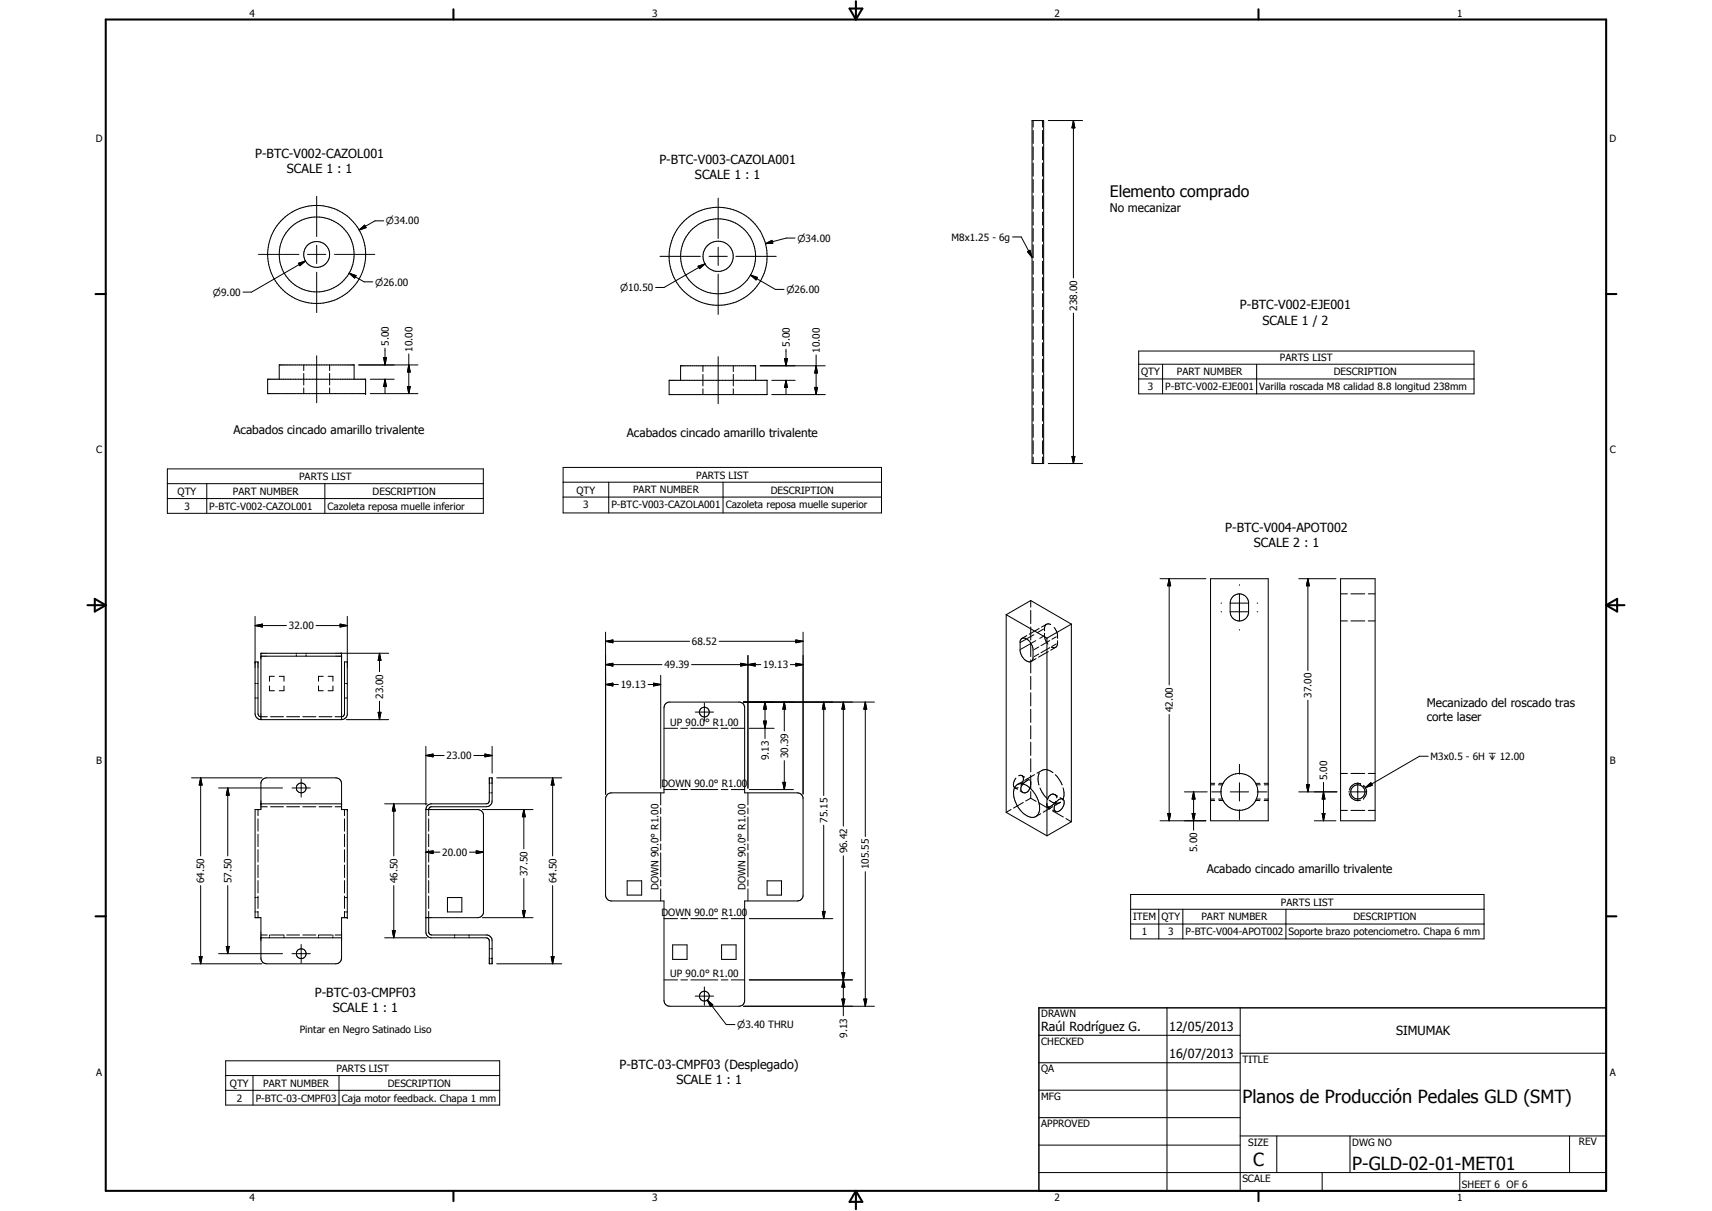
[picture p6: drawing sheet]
<svg xmlns="http://www.w3.org/2000/svg" width="594mm" height="420mm" viewBox="0 0 594 420" stroke-linecap="round" stroke-linejoin="round" font-family="sans-serif">
<g fill="none" stroke="#000" stroke-width=".35">
<path d="M358.1 41.8h4.1v119h-4.1zM358.5 41.8v2.3M358.5 45.3v4.5M358.5 50.9v4.6M358.5 56.6v4.5M361.8 41.8v2.3M361.8 45.3v4.5M361.8 50.9v4.6M361.8 56.6v4.5M363.8 41.8h11.9M372.5 41.8l.5 2.6h-1zM372.5 41.8v54.6"/>
<path d="M109.9 68.1v14M124.6 79.8l1.9-1.7 .5 .9zM133.1 76.6h-3l-5.5 3.2M249.2 68.7v14.1M358.5 62.3v4.5M358.5 67.9v4.5M358.5 73.6v4.5M358.5 79.2v4.6M361.8 62.3v4.5M361.8 67.9v4.5M361.8 73.6v4.5M361.8 79.2v4.6"/>
<path d="M89.7 88.3h14M103.6 91.4l2.4-.8-2 1.6zM106 90.6l-18.7 10.7h-3M106.7 88.3h6.4M109.9 85.1v6.3M109.9 94.4v14.1M116.1 88.3h13.9M121.2 94.8l2.4 .8-.5 .9zM121.2 94.8l5.2 3h3M229 88.9h14M242.2 92.4l2.4-.8-1.9 1.6zM244.6 91.6l-14.1 8.1h-3"/>
<path d="M246 88.9h6.4M249.2 85.8v6.3M249.2 95.1v14M255.3 88.9h14.1M260.4 95.4l2.4 .9-.4 .8zM260.4 95.4l8.7 5h3M265.6 84.5l2.3-1.1 .3 1zM275.9 82.6h-3l-7.3 1.9M351.4 82.2h3l3.7 7.1M356.5 87.3l.9-.5 .7 2.5zM358.5 84.9v4.6M358.5 90.6v4.5"/>
<path d="M358.5 96.3v4.5M361.8 84.9v4.6M361.8 90.6v4.5M361.8 96.3v4.5M358.5 101.9v4.6M358.5 107.6v4.5M358.5 113.2v4.6M358.5 118.9v4.5M361.8 101.9v4.6M361.8 107.6v4.5M361.8 113.2v4.6M361.8 118.9v4.5"/>
<path d="M372.5 108.6v52.2M92.9 131.6h34v5h-34zM96.9 131.6v-5h26v5M105.4 126.6v2M105.4 129.6v4M105.4 134.6v2M109.9 123.4v16.3M114.4 126.6v2M114.4 129.6v4M114.4 134.6v2M124.5 126.6h20.5M128.5 131.6h8.3"/>
<path d="M128.5 136.6h16.5M133.1 124.1h1l-.5 2.5zM133.6 131.6l.5 2.5h-1zM133.6 120.8v5.8M133.6 131.6v5M141.4 134.1h1l-.5 2.5zM141.9 126.6l.5 2.5h-1zM141.9 122.8v13.8M232.2 132h34v4.9h-34zM236.2 132v-5.1h26v5.1M243.9 126.9v2M243.9 129.9v4"/>
<path d="M243.9 134.9v2M249.2 123.7v16.4M254.5 126.9v2M254.5 129.9v4M254.5 134.9v2M263.8 126.9h22.6M267.8 132h8.1M267.8 136.9h18.6M272.2 124.4h1.1l-.6 2.5zM272.7 132l.6 2.4h-1.1zM272.7 121.2v5.7M272.7 132v4.9"/>
<path d="M282.7 134.4h1l-.5 2.5zM283.2 126.9l.5 2.5h-1zM283.2 123.1v13.8M358.5 124.6v4.5M358.5 130.3v4.5M358.5 135.9v4.6M361.8 124.6v4.5M361.8 130.3v4.5M361.8 135.9v4.6M395.1 121.8h116.4v14.9h-116.4zM395.1 126.4h116.4M395.1 131.5h116.4"/>
<path d="M403.4 126.4v10.3M436.1 126.4v10.3M358.5 141.6v4.5M358.5 147.2v4.6M358.5 152.9v4.6M358.5 158.6v2.2M361.8 141.6v4.5M361.8 147.2v4.6M361.8 152.9v4.6M361.8 158.6v2.2M372 158.4h1l-.5 2.4zM58.1 162.7h109.6v15.4h-109.6z"/>
<path d="M58.1 167.8h109.6M58.1 173h109.6M71.7 167.8v10.3M112.7 167.8v10.3M195.4 162.2h110.5v15.8h-110.5zM195.4 167.3h110.5M195.4 172.5h110.5M211.2 167.3v10.7M250.9 167.3v10.7M363.8 160.8h11.9M88.5 217l2.6-.5v1.1zM88.5 213.9v33.7a2.09 2.09 0 0 0 2 2.1"/>
<path d="M88.5 217h10.9M109.7 217h10.8M118 216.5l2.5 .5-2.5 .6zM120.5 213.9v34.1l-1 1.4-1 .3M210.1 219.3v56.2M278.7 219.3v56.2M349.2 213.3v68.6M349.2 213.3l14.1 8.1M357.7 208.4v2.3M357.7 211.8v4.6M357.7 217.5v4.6M357.7 208.4l-8.5 4.9"/>
<path d="M357.7 208.4l14.1 8.1M360.6 218.1l-3.4 1.9M362.2 218.2l-2.3 1.3M362.5 219.7a5 5 0 0 0 1.1 3.8M363.1 216.6l-1.7 1M363.2 216.6l.7-.1 .7 .2M363.2 216.6l-.6 .5-.1 1.8M365.8 217.7a5 5 0 0 1 1.2 3.8M371.8 216.5v68.6M371.8 216.5l-8.5 4.9M402.5 200.8h16M405.7 200.8l.5 2.4h-1z"/>
<path d="M405.7 200.8v36.8M420.1 200.8h20v84h-20zM423.7 212.3h.2M423.7 209.3h.2M426.9 209.3a3.2 3.2 0 0 1 3-3.2 3.2 3.2 0 0 1 3.4 2.7v3.9a3.2 3.2 0 0 1-3.4 2.7 3.2 3.2 0 0 1-3-3.1M426.9 209.3v3M426.9 212.3h6.4M426.9 209.3h6.4M430.1 202.9v.2M430.1 206.1v9.3M430.1 218.4v.2M436.2 212.3h.2"/>
<path d="M436.2 209.3h.2M450.7 200.8h12.9M453.8 200.8l.6 2.4h-1.1zM453.8 200.8v31.8M465.2 206h2.4M465.2 215.4h2.4M465.2 200.8h12v84h-12zM468.8 206h4.8M468.8 215.4h4.8M474.8 206h2.4M474.8 215.4h2.4M88.5 229.7h1l.1 18.2 .5 .7 2.6 .1"/>
<path d="M88.5 237.2h.4M89.2 237.2h.3M90.5 227.7h28M93.5 238v1.6h1.7M95.2 234.7h-1.7v1.6M96.9 234.7h1.6v1.6M98.5 238v1.6h-1.6M102.8 226.7v.3M102.8 227.3v.4M106.2 226.7v.3M106.2 227.3v.4M110.5 238v1.6h1.7"/>
<path d="M112.2 234.7h-1.7v1.6M113.9 234.7h1.6v1.6M115.5 238v1.6h-1.6M118.5 226.7v23M119.5 237.2h.4M120.2 237.2h.3M120.5 229.7h-1v18.2l-.5 .7-2.7 .1M131.7 226.7l.5 2.5h-1zM131.7 226.7v6.3M134.9 226.7h-44.4v23M210.1 222.5l2.6-.5v1zM210.1 237.5l2.6-.5v1z"/>
<path d="M210.1 230.6l2.6-.5v1zM210.1 222.5h29.2M210.1 237.5h4.5M210.1 230.6h19.6M224.9 237.5h4.4M226.8 237l2.5 .5-2.5 .5zM229.3 234.3v39.2M240 230.6h24M249.5 222.5h29.2M257 230.1l2.5 .5-2.5 .5zM259.5 230.6l2.5-.5v1zM259.5 227.4v46.1"/>
<path d="M274.3 230.6h4.4M276.2 222l2.5 .5-2.5 .5zM276.2 230.1l2.5 .5-2.5 .5zM354.3 221.8a1.95 1.95 0 0 1 3 .7l1.1 2.3 .1 3.6a1.47 1.47 0 0 1-1.2 1.3 1.47 1.47 0 0 1-1.5-.7 5 5 0 0 1-1.8-3.2v-3.2zM356.1 221.7l-2 1.2M356.3 220.5l-1.7 1M357.6 223.4l-3.4 1.9M357.7 223.2v4.6M357.7 228.9v4.6M357.7 234.7v4.5M358.8 220.2l-2.3 1.3M359.4 222.3l-1.4 .8"/>
<path d="M359.5 228.5l-1.7 1M360.5 224.5l-1.6 .8M360.5 226.9l-1.6 .9M362.2 220.6l-1.4 .9M363.3 221.4v68.6M363.8 226.1l-3.4 1.9M364.3 222.2l-3.1 1.8M364.3 224.7l-3.1 1.8M364.8 224.5l1.5 .1M366.6 220.9l-1.6 .9M366.6 223.4l-1.6 .9M367 222.3l-.2 1.8-2.2 1.5"/>
<path d="M88.5 242.2h.4M89.2 242.2h.3M90.5 249.7h28M93.9 248.7h4.5M99.5 248.7h4.5M105.1 248.7h4.5M110.7 248.7h4.5M119.5 242.2h.4M120.1 249.7h14.8M120.2 242.2h.3M131.2 247.1h1l-.5 2.6zM131.7 243.3v6.4"/>
<path d="M147.8 259v20.3M170.8 259v9.3M230.4 252.7h4.7M230.9 244.3l1.2-.7h24.6l1 .4 .7 1.2v29.9h18.3a2.07 2.07 0 0 1 2 1.6v34.2a2.07 2.07 0 0 1-2 1.7h-18.3v34.9a1.98 1.98 0 0 1-2 1.6h-24a2 2 0 0 1-2-2v-34.5h-18.2a2 2 0 0 1-2.1-2v-33.5a2.09 2.09 0 0 1 2.1-2h18.2v-29.6zM236.3 252.7h2.3M239.7 252.7h9.4M241.3 247.1h6.3M244.4 243.9v6.3M250.3 252.7h2.3M253.7 252.7h4.7M258 243.6h45.4M260 252.7h8.6"/>
<path d="M265 250.2h1l-.5 2.5zM265.5 243.6l.5 2.4h-1zM265.5 243.6v12.6M272.2 243.6l.4 2.4h-1zM272.2 243.6v10M285.8 243.6l.5 2.4h-.9zM285.8 243.6v32.4M292.6 243.6l.6 2.4h-1.1zM292.6 243.6v43M300.3 243.6l.5 2.4h-1zM300.3 243.6v46.6M357.7 240.4v4.5"/>
<path d="M357.7 246.1v4.6M357.7 251.8v4.6M357.7 257.5v4.6M405.7 247.9v36.9M453.8 242.9v31.8M66.5 269.9h24.4M69.6 269.9l.5 2.5h-1zM69.6 269.9v27.1M75.9 273.4h22.1M79 273.4l.5 2.5h-1zM79 273.4v23.6M90.5 278.9h28"/>
<path d="M90.5 279.9h2.2M91.2 270.3l1.3-.4h24a2 2 0 0 1 2 2v9h2v37.5h-2v14a2 2 0 0 1-2 2h-24a1.98 1.98 0 0 1-2-1.7v-14.3h-2v-37.5h2v-9.4zM93.9 279.9h4.5M99.5 279.9h4.5M101.3 273.4h6.4M104.5 270.2v6.4M105.1 279.9h4.5M110.7 279.9h4.5M116.3 279.9h2.2M133.5 278.9h14.7M136.6 278.9l.6 2.5h-1.1zM136.6 278.9v18.1"/>
<path d="M147.8 262.1l2.5-.5v1zM147.8 262.1h6.3M164.4 262.1h6.4M168.3 261.6l2.5 .5-2.5 .5zM169.8 275.1h.3M169.8 271.7h.3M170.4 275.1h.4M170.4 271.7h.4M172.4 269.9h22.5M191.8 269.9l.5 2.5h-1zM191.8 269.9v27.1M229.3 275.1v4.2"/>
<path d="M230.4 273.9h4.7M236.3 273.9h2.3M239.7 273.9h9.4M250.3 273.9h2.3M253.7 273.9h4.7M259.5 275.1v4.2M260 273.9h15.3M271.6 271.4h1l-.4 2.5zM272.2 263.9v10M352.2 273.3l.9 .6M352.5 270a2.58 2.58 0 0 0-.3 3.3M353 272.2a4.6 4.6 0 0 0-.8 5.7 8.9 8.9 0 0 0 5.6 5.7 2.95 2.95 0 0 0 2.9-4 10.8 10.8 0 0 0-3.3-6.2"/>
<path d="M353 272.2a3.6 3.6 0 0 1 4.4 1.2M353.3 273.3h-1.1M354 274.4l.9 .5M354.6 269.1a2.4 2.4 0 0 1-.4 3.4M354.6 269.1l-1.1 .1M354.6 269.1l1 .5M354.7 271.2l-1.7 1M355.1 278.4l-3.4 2M356.4 270.1l.9 .6M356.8 270.7h-.1a3.1 3.1 0 0 0-2.2 3.9l.4 .4M357.4 273.4l-.1 .2a1.83 1.83 0 0 1-2.4 1.4M357.6 271.1l.1 .2"/>
<path d="M357.7 263.2v4.6M357.7 268.9v4.6M357.7 274.7v2.2M357.7 272.2l-.3 1.2M357.7 276.9l-1.8 1M357.7 276.9l1.8 1.1M359 268.8l-3.4 2M360.5 278.6l3.7 2.2M360.7 268.2a5.7 5.7 0 0 0-.2 4.2M360.9 273.4l.7 1.5 1.7 2M361.4 267.4a3.4 3.4 0 0 1 4 .7M361.5 267.3l-1.7 1"/>
<path d="M363.3 278.7v.6M363.6 280l.9 .5M364.1 277.6a3.5 3.5 0 0 0 3.9 .8M365.4 279.9l-3.4 1.9M366 275.7l.6 .5 .1 .6M366 275.7a1.84 1.84 0 0 0-2.5 1.8M366 275.7l1 .5M366.2 268.8l1.8 2.3 .5 1.2M366.4 278a3.3 3.3 0 0 1-2.9 1.9l-.2-.5M367.9 276.7l.9 .5M367.9 278.4l-1.7 1M368 278.3v.1"/>
<path d="M368.8 277.2a2.96 2.96 0 0 0-3 3.5l.5 .8M368.8 277.2a2.81 2.81 0 0 1-1.3 4.2l-1.2 .1M368.9 273.3a5.2 5.2 0 0 1-.1 4.2M411 274.7h7.9M414.2 274.7l.5 2.5h-1zM414.2 274.7v13.3M420.1 272.3h1.4M420.1 277.2h1.4M420.1 271.8h1.4M420.1 277.7h1.4M420.5 274.7h3.4M422.8 272.3h1.4"/>
<path d="M422.8 277.2h1.4M423 271.8h1.4M423 277.7h1.4M424.2 272.3a6.2 6.2 0 0 0 .2 5.4M424.4 271.8l-.2 .5M424.4 271.8a6.4 6.4 0 0 1 9.7-2 6.4 6.4 0 0 1 0 9.9 6.4 6.4 0 0 1-9.7-2M426.9 274.7h6.4M430.1 265.2v3.4M430.1 271.6v6.3M435.7 271.8h1.5M435.7 277.7h1.5M436 272.3h1.3"/>
<path d="M436 277.2h1.3M436.2 274.7h3.5M438.6 271.8h1.5M438.6 277.7h1.5M438.7 272.3h1.4M438.7 277.2h1.4M450.7 274.7h13.2M453.3 272.2h1.1l-.6 2.5zM459.3 274.7l.5 2.5h-1zM459.3 271.4v13.4M465.2 268.4h2.4M468 274.7h6.3"/>
<path d="M468.2 275.4h.1M468.2 275.4a3 3 0 0 0 3.9 2.2M468.8 268.4h4.8M471.2 271.6v6.3M472.1 271.9h.1M472.1 271.9a2.98 2.98 0 0 0-3.9 2.2M473.2 272.5h.1M473.2 277h.1M473.2 272.5a2.96 2.96 0 0 1 0 4.5M473.8 273.3l1.9-1.7 .5 .9zM474.8 268.4h2.4M495.6 262.4h-3l-18.8 10.9"/>
<path d="M89.5 280.9v2.1M89.5 284.1v4.3M89.5 289.4v4.4M89.5 294.8v4.3M119.5 280.9v2.1M119.5 284.1v4.3M119.5 289.4v4.4M119.5 294.8v4.3M147.8 295.7l2.5-.5v1zM147.8 280.9h18a2.07 2.07 0 0 1 2 1.6v34.2a2.07 2.07 0 0 1-2 1.7h-18M147.8 280.9l.1-.7a1.89 1.89 0 0 1 1.5-1.3h19.4l.6-.2 .4-.8v-8h1v8a2.07 2.07 0 0 1-2 2h-19.2l-.5 .2-.3 .6v2.3M147.8 280.9v42.5l.2 1 .8 .7 .6 .3h19.4l.6 .2 .4 .8v8h1v-8a2.07 2.07 0 0 0-1.7-2l-19.8-.1-.5-.9v-7.2"/>
<path d="M147.8 295.7h4.8M148.8 284.1v4.3M148.8 289.4v4.4M148.8 294.8v4.3M162.9 295.7h4.9M165.3 295.2l2.5 .5-2.5 .5zM167.4 280.9h17.5M181.8 280.9l.5 2.5h-1zM181.8 280.9v13.6M229.3 280.3v2.1M229.3 283.4v8.4M229.3 292.8v2.1"/>
<path d="M229.3 295.9v8.3M259.5 280.3v2.1M259.5 283.4v8.4M259.5 292.8v2.1M259.5 295.9v8.3M285.8 286.3v32.4M292.6 296.9v55.5M349.2 281.9l14.1 8.1M350.9 280.8l-1.7 1.1M361.1 282.3l-1.7 1M365.2 281.3l3.8 2.2M365.4 281l.9 .5"/>
<path d="M369.9 284l1.9 1.1M371.8 285.1l-8.5 4.9M402.5 284.8h16M405.2 282.2h1l-.5 2.6zM413.7 282.2h1l-.5 2.6zM430.1 280.9v3.5M456.1 284.8h7.5M458.8 282.2h1l-.5 2.6zM465.2 281.2h2.4M468.8 281.2h4.8M474.8 281.2h2.4M69.6 307.3v27.1"/>
<path d="M79 307.3v23.6M88.5 311.4h.4M88.5 316.4h.4M89.2 311.4h.3M89.2 316.4h.3M89.5 300.1v4.4M89.5 305.5v4.3M89.5 310.9v4.3M89.5 316.2v2.2M119.5 311.4h.4M119.5 316.4h.4M119.5 300.1v4.4"/>
<path d="M119.5 305.5v4.3M119.5 310.9v4.3M119.5 316.2v2.2M120.2 311.4h.3M120.2 316.4h.3M136.6 307.3v18.1M148.8 300.1v4.4M148.8 305.5v4.3M148.8 310.9v4.3M155.3 311.4h5v5h-5zM167.4 318.4h17.5M181.3 315.9h1l-.5 2.5z"/>
<path d="M181.8 304.8v13.6M191.8 307.3v27.1M217.6 305.6h5.1v5h-5.1zM229.3 305.3v2.1M229.3 308.4v4.2M230.4 318.7h4.7M236.3 318.7h2.3M239.7 318.7h9.4M250.3 318.7h2.3M253.7 318.7h4.7M259.5 305.3v2.1M259.5 308.4v4.2"/>
<path d="M260 318.7h29M266.2 305.6h5v5h-5zM285.4 316.2h.9l-.5 2.5zM300.3 302.4v46.7M392.3 310.3h122.7v15.5h-122.7zM392.3 315.5h122.7M402.1 315.5v10.3M410.5 315.5v10.3M446.2 315.5v10.3M66.5 334.4h24.4M69.1 331.9h1l-.5 2.5zM75.9 330.9h22.1"/>
<path d="M78.5 328.4h1l-.5 2.5zM90.5 325.4h28M90.5 324.4h2.2M93.5 324.4v.3M93.5 325v.4M93.9 324.4h4.5M98.5 324.4v.3M98.5 325v.4M99.5 324.4h4.5M101.3 330.9h6.4M104.5 327.7v6.4M105.1 324.4h4.5"/>
<path d="M110.5 324.4v.3M110.5 325v.4M110.7 324.4h4.5M115.5 324.4v.3M115.5 325v.4M116.3 324.4h2.2M133.5 325.4h14.7M136.1 322.9h1.1l-.6 2.5zM157.8 324.4v.3M157.8 325v.4M162.8 324.4v.3M162.8 325v.4"/>
<path d="M169.8 332.6h.3M169.8 329.2h.3M170.4 332.6h.4M170.4 329.2h.4M172.4 334.4h22.5M191.3 331.9h1l-.5 2.5zM230.4 340h4.7M233.4 327.8h5v5.1h-5zM236.3 340h2.3M239.7 340h9.4M250.3 340h2.3M250.4 327.8h5v5.1h-5z"/>
<path d="M253.7 340h4.7M260 340h35.8M292.1 337.5h1.1l-.6 2.5zM292.1 337.5l1.1 5h-1.1l1.1-5zM292.6 340l.6 2.5h-1.1zM392.3 320.6h122.7M241.3 345.6h6.3M244.4 342.4v6.4M245.4 347l1.9 1.6-.7 .6zM245.4 347l6.6 8.5h3M258 349.1h45.4M292.1 346.6h1.1l-.6 2.5z"/>
<path d="M299.8 346.6h1l-.5 2.5zM360.5 359.2h69.9M405 349.7v63.5M430.4 349.7v63.5M78.3 368h95.1v15.4h-95.1zM78.3 373.2h95.1M78.3 378.3h95.1M87.8 373.2v10.2M117.6 373.2v10.2M360.5 368.7h69.9M360.5 378.2h69.9M430.4 365.4h127"/>
<path d="M360.5 387.8h69.9M360.5 397.3h69.9M430.4 394.1h127M443.1 394.1v12.7M468.5 394.1v12.7M544.7 394.1v12.7M360.5 406.8h196.9M458.8 406.8v6.4M506.6 406.8v6.4"/>
<circle cx="109.9" cy="88.3" r="13"/>
<circle cx="109.9" cy="88.3" r="4.5"/>
<circle cx="109.9" cy="88.3" r="17"/>
<circle cx="249.2" cy="88.9" r="13"/>
<circle cx="249.2" cy="88.9" r="5.2"/>
<circle cx="249.2" cy="88.9" r="17"/>
<circle cx="244.4" cy="247" r="1.69"/>
<circle cx="104.5" cy="273.4" r="1.71"/>
<circle cx="471.2" cy="274.8" r="2.46"/>
<circle cx="104.5" cy="330.9" r="1.7"/>
<circle cx="244.4" cy="345.6" r="1.71"/>
</g>
<g fill="#000">
<circle cx="126.9" cy="131.6" r=".18"/>
<circle cx="126.9" cy="136.6" r=".18"/>
<circle cx="90.5" cy="227.7" r=".18"/>
<circle cx="90.5" cy="226.7" r=".18"/>
<circle cx="90.5" cy="278.9" r=".18"/>
<circle cx="118.5" cy="278.9" r=".18"/>
<circle cx="357.6" cy="271.1" r=".18"/>
<circle cx="120.5" cy="280.9" r=".18"/>
<circle cx="120.5" cy="318.4" r=".18"/>
<circle cx="90.5" cy="325.4" r=".18"/>
<circle cx="118.5" cy="325.4" r=".18"/>
</g>
<g fill="none" stroke="#000" stroke-width=".71">
<path d="M36.7 6.8h520.7v406.4h-520.7zM157.3 3.2v3.6M294.8 3h4.4l-2.2 3.8zM297 .4v6.4M436.7 3.2v3.6M33.1 102h3.6M557.4 102h3.5M30.3 210h6.4M32.9 207.8l3.8 2.2-3.8 2.2zM557.4 210h6.3M557.4 210l3.8-2.2v4.4zM33.1 317.9h3.6"/>
<path d="M557.4 317.9h3.5M157.3 413.2v3.5M297 413.2v6.3M297 413.2l2.2 3.8h-4.4zM436.7 413.2v3.5"/>
</g>
<path d="M360.5 349.7h196.9v63.5h-196.9z" fill="none" stroke="#000" stroke-width=".51"/>
<g fill="#000">
<path d="M372.5 41.8l.5 2.6h-1zM124.6 79.8l1.9-1.7 .5 .9zM103.6 91.4l2.4-.8-2 1.6zM121.2 94.8l2.4 .8-.5 .9zM242.2 92.4l2.4-.8-1.9 1.6zM260.4 95.4l2.4 .9-.4 .8zM265.6 84.5l2.3-1.1 .3 1zM356.5 87.3l.9-.5 .7 2.5zM133.1 124.1h1l-.5 2.5zM133.6 131.6l.5 2.5h-1zM141.4 134.1h1l-.5 2.5zM141.9 126.6l.5 2.5h-1z"/>
<path d="M272.2 124.4h1.1l-.6 2.5zM272.7 132l.6 2.4h-1.1zM282.7 134.4h1l-.5 2.5zM283.2 126.9l.5 2.5h-1zM372 158.4h1l-.5 2.4zM88.5 217l2.6-.5v1.1zM118 216.5l2.5 .5-2.5 .6zM405.7 200.8l.5 2.4h-1zM453.8 200.8l.6 2.4h-1.1zM131.7 226.7l.5 2.5h-1zM210.1 222.5l2.6-.5v1zM210.1 237.5l2.6-.5v1z"/>
<path d="M210.1 230.6l2.6-.5v1zM226.8 237l2.5 .5-2.5 .5zM257 230.1l2.5 .5-2.5 .5zM259.5 230.6l2.5-.5v1zM276.2 222l2.5 .5-2.5 .5zM276.2 230.1l2.5 .5-2.5 .5zM131.2 247.1h1l-.5 2.6zM265 250.2h1l-.5 2.5zM265.5 243.6l.5 2.4h-1zM272.2 243.6l.4 2.4h-1zM285.8 243.6l.5 2.4h-.9zM292.6 243.6l.6 2.4h-1.1z"/>
<path d="M300.3 243.6l.5 2.4h-1zM69.6 269.9l.5 2.5h-1zM79 273.4l.5 2.5h-1zM147.8 262.1l2.5-.5v1zM168.3 261.6l2.5 .5-2.5 .5zM191.8 269.9l.5 2.5h-1zM271.6 271.4h1l-.4 2.5zM414.2 274.7l.5 2.5h-1zM453.3 272.2h1.1l-.6 2.5zM459.3 274.7l.5 2.5h-1zM473.8 273.3l1.9-1.7 .5 .9zM136.6 278.9l.6 2.5h-1.1z"/>
<path d="M147.8 295.7l2.5-.5v1zM165.3 295.2l2.5 .5-2.5 .5zM181.8 280.9l.5 2.5h-1zM405.2 282.2h1l-.5 2.6zM413.7 282.2h1l-.5 2.6zM458.8 282.2h1l-.5 2.6zM181.3 315.9h1l-.5 2.5zM285.4 316.2h.9l-.5 2.5zM69.1 331.9h1l-.5 2.5zM78.5 328.4h1l-.5 2.5zM136.1 322.9h1.1l-.6 2.5zM191.3 331.9h1l-.5 2.5z"/>
<path d="M292.1 337.5h1.1l-.6 2.5zM245.4 347l1.9 1.6-.7 .6zM292.1 346.6h1.1l-.6 2.5zM292.6 340l.6 2.5h-1.1zM299.8 346.6h1l-.5 2.5z"/>
</g>
<g font-size="6.3">
<text x="431.1" y="382.8">Planos de Producción Pedales GLD (SMT)</text>
<text x="434.8" y="404.7">C</text>
<text x="469.2" y="406">P-GLD-02-01-MET01</text>
</g>
<text font-size="5.5" x="385.1" y="68.4">Elemento comprado</text>
<g font-size="4.4">
<text x="88.6" y="54.8">P-BTC-V002-CAZOL001</text>
<text x="228.8" y="56.9">P-BTC-V003-CAZOLA001</text>
<text x="99.6" y="60.1">SCALE 1 : 1</text>
<text x="241.2" y="62.1">SCALE 1 : 1</text>
<text x="430.3" y="107.4">P-BTC-V002-EJE001</text>
<text x="438.1" y="112.6">SCALE 1 / 2</text>
<text x="425.2" y="184.7">P-BTC-V004-APOT002</text>
<text x="435.1" y="189.9">SCALE 2 : 1</text>
<text x="109.3" y="345.9">P-BTC-03-CMPF03</text>
<text x="115.5" y="351.2">SCALE 1 : 1</text>
<text x="361.3" y="357.5">Raúl Rodríguez G.</text>
<text x="405.7" y="357.7">12/05/2013</text>
<text x="484.5" y="359.1">SIMUMAK</text>
<text x="215" y="370.8">P-BTC-03-CMPF03 (Desplegado)</text>
<text x="405.7" y="367.2">16/07/2013</text>
<text x="234.7" y="376.1">SCALE 1 : 1</text>
</g>
<g font-size="4.1">
<text x="385.1" y="73.7">No mecanizar</text>
<text x="81" y="150.7">Acabados cincado amarillo trivalente</text>
<text x="217.5" y="151.5">Acabados cincado amarillo trivalente</text>
<text x="495.1" y="245.3">Mecanizado del roscado tras</text>
<text x="495.1" y="250.3">corte laser</text>
<text x="418.8" y="302.8">Acabado cincado amarillo trivalente</text>
</g>
<g font-size="3.5">
<text x="86.6" y="5.8">4</text>
<text x="226.3" y="5.8">3</text>
<text x="365.9" y="5.8">2</text>
<text x="505.6" y="5.8">1</text>
<text x="33.3" y="49.4">D</text>
<text x="558.5" y="49.4">D</text>
<text x="330.2" y="83.5">M8x1.25 - 6g</text>
<text x="373.8" y="107.9" transform="rotate(-90 373.8 107.9)">238.00</text>
<text x="134.9" y="120" transform="rotate(-90 134.9 120)">5.00</text>
<text x="143.2" y="122" transform="rotate(-90 143.2 122)">10.00</text>
<text x="274.1" y="120.4" transform="rotate(-90 274.1 120.4)">5.00</text>
<text x="284.5" y="122.4" transform="rotate(-90 284.5 122.4)">10.00</text>
<text x="444.2" y="125.4">PARTS LIST</text>
<text x="396" y="130.3">QTY</text>
<text x="408.3" y="130.3">PART NUMBER</text>
<text x="462.8" y="130.3">DESCRIPTION</text>
<text x="398.3" y="135.4">3</text>
<text x="404.4" y="135.4">P-BTC-V002-EJE001</text>
<text x="437" y="135.4">Varilla roscada M8 calidad 8.8 longitud 238mm</text>
<text x="33.4" y="157.3">C</text>
<text x="558.6" y="157.3">C</text>
<text x="103.8" y="166.6">PARTS LIST</text>
<text x="241.5" y="166.1">PARTS LIST</text>
<text x="61.6" y="171.7">QTY</text>
<text x="80.8" y="171.7">PART NUMBER</text>
<text x="129.3" y="171.7">DESCRIPTION</text>
<text x="200.1" y="171.2">QTY</text>
<text x="219.7" y="171.2">PART NUMBER</text>
<text x="267.5" y="171.2">DESCRIPTION</text>
<text x="64" y="176.9">3</text>
<text x="72.6" y="176.9">P-BTC-V002-CAZOL001</text>
<text x="113.6" y="176.9">Cazoleta reposa muelle inferior</text>
<text x="202.4" y="176.4">3</text>
<text x="212.2" y="176.4">P-BTC-V003-CAZOLA001</text>
<text x="251.8" y="176.4">Cazoleta reposa muelle superior</text>
<text x="100.2" y="218.3">32.00</text>
<text x="240.1" y="223.8">68.52</text>
<text x="230.5" y="231.9">49.39</text>
<text x="264.8" y="231.9">19.13</text>
<text x="215.4" y="238.8">19.13</text>
<text x="133" y="242.5" transform="rotate(-90 133 242.5)">23.00</text>
<text x="455.1" y="242.1" transform="rotate(-90 455.1 242.1)">37.00</text>
<text x="232.6" y="251.8">UP 90.0° R1.00</text>
<text x="407" y="247.1" transform="rotate(-90 407 247.1)">42.00</text>
<text x="155" y="263.4">23.00</text>
<text x="266.8" y="263.8" transform="rotate(-90 266.8 263.8)">9.13</text>
<text x="273.5" y="263.1" transform="rotate(-90 273.5 263.1)">30.39</text>
<text x="496.4" y="263.7">M3x0.5 - 6H x 12.00</text>
<text x="33.4" y="265.2">B</text>
<text x="558.6" y="265.2">B</text>
<text x="229.5" y="273.1">DOWN 90.0° R1.00</text>
<text x="460.6" y="270.7" transform="rotate(-90 460.6 270.7)">5.00</text>
<text x="287.1" y="285.5" transform="rotate(-90 287.1 285.5)">75.15</text>
<text x="153.5" y="297">20.00</text>
<text x="294" y="296.1" transform="rotate(-90 294 296.1)">96.42</text>
<text x="415.5" y="295.6" transform="rotate(-90 415.5 295.6)">5.00</text>
<text x="183.1" y="304" transform="rotate(-90 183.1 304)">37.50</text>
<text x="301.5" y="301.6" transform="rotate(-90 301.5 301.6)">105.55</text>
<text x="70.9" y="306.5" transform="rotate(-90 70.9 306.5)">64.50</text>
<text x="80.3" y="306.5" transform="rotate(-90 80.3 306.5)">57.50</text>
<text x="137.9" y="306.5" transform="rotate(-90 137.9 306.5)">46.50</text>
<text x="193.1" y="306.5" transform="rotate(-90 193.1 306.5)">64.50</text>
<text x="228.5" y="308.8" transform="rotate(-90 228.5 308.8)">DOWN 90.0° R1.00</text>
<text x="258.7" y="308.8" transform="rotate(-90 258.7 308.8)">DOWN 90.0° R1.00</text>
<text x="229.5" y="317.8">DOWN 90.0° R1.00</text>
<text x="444.5" y="314.2">PARTS LIST</text>
<text x="393.3" y="319.3">ITEM</text>
<text x="403" y="319.4">QTY</text>
<text x="416.9" y="319.3">PART NUMBER</text>
<text x="469.6" y="319.4">DESCRIPTION</text>
<text x="396.3" y="324.4">1</text>
<text x="405.3" y="324.5">3</text>
<text x="411.3" y="324.5">P-BTC-V004-APOT002</text>
<text x="447.1" y="324.5">Soporte brazo potenciometro. Chapa 6 mm</text>
<text x="232.6" y="339.1">UP 90.0° R1.00</text>
<text x="361.3" y="353">DRAWN</text>
<text x="104" y="358.5">Pintar en Negro Satinado Liso</text>
<text x="294" y="360" transform="rotate(-90 294 360)">9.13</text>
<text x="361.3" y="362.5">CHECKED</text>
<text x="116.7" y="371.9">PARTS LIST</text>
<text x="431.1" y="368.7">TITLE</text>
<text x="33.4" y="373.2">A</text>
<text x="79.8" y="377">QTY</text>
<text x="91.3" y="377">PART NUMBER</text>
<text x="134.6" y="377">DESCRIPTION</text>
<text x="361.3" y="372.1">QA</text>
<text x="558.6" y="373.2">A</text>
<text x="82.2" y="382.2">2</text>
<text x="88.7" y="382.2">P-BTC-03-CMPF03</text>
<text x="118.6" y="382.2">Caja motor feedback. Chapa 1 mm</text>
<text x="361.3" y="381.6">MFG</text>
<text x="361.3" y="391.1">APPROVED</text>
<text x="433.1" y="397.5">SIZE</text>
<text x="469.2" y="397.5">DWG NO</text>
<text x="547.9" y="397.4">REV</text>
<text x="431.1" y="410.2">SCALE</text>
<text x="507.3" y="412.3">SHEET 6 OF 6</text>
<text x="86.6" y="416.7">4</text>
<text x="226.3" y="416.7">3</text>
<text x="365.9" y="416.7">2</text>
<text x="505.6" y="416.7">1</text>
</g>
<g font-size="3.3">
<text x="133.9" y="77.9">n34.00</text>
<text x="276.7" y="83.8">n34.00</text>
<text x="130.2" y="99.1">n26.00</text>
<text x="215.2" y="101">n10.50</text>
<text x="272.9" y="101.6">n26.00</text>
<text x="73.9" y="102.6">n9.00</text>
<text x="255.9" y="356.7">n3.40 THRU</text>
</g>
</svg>
